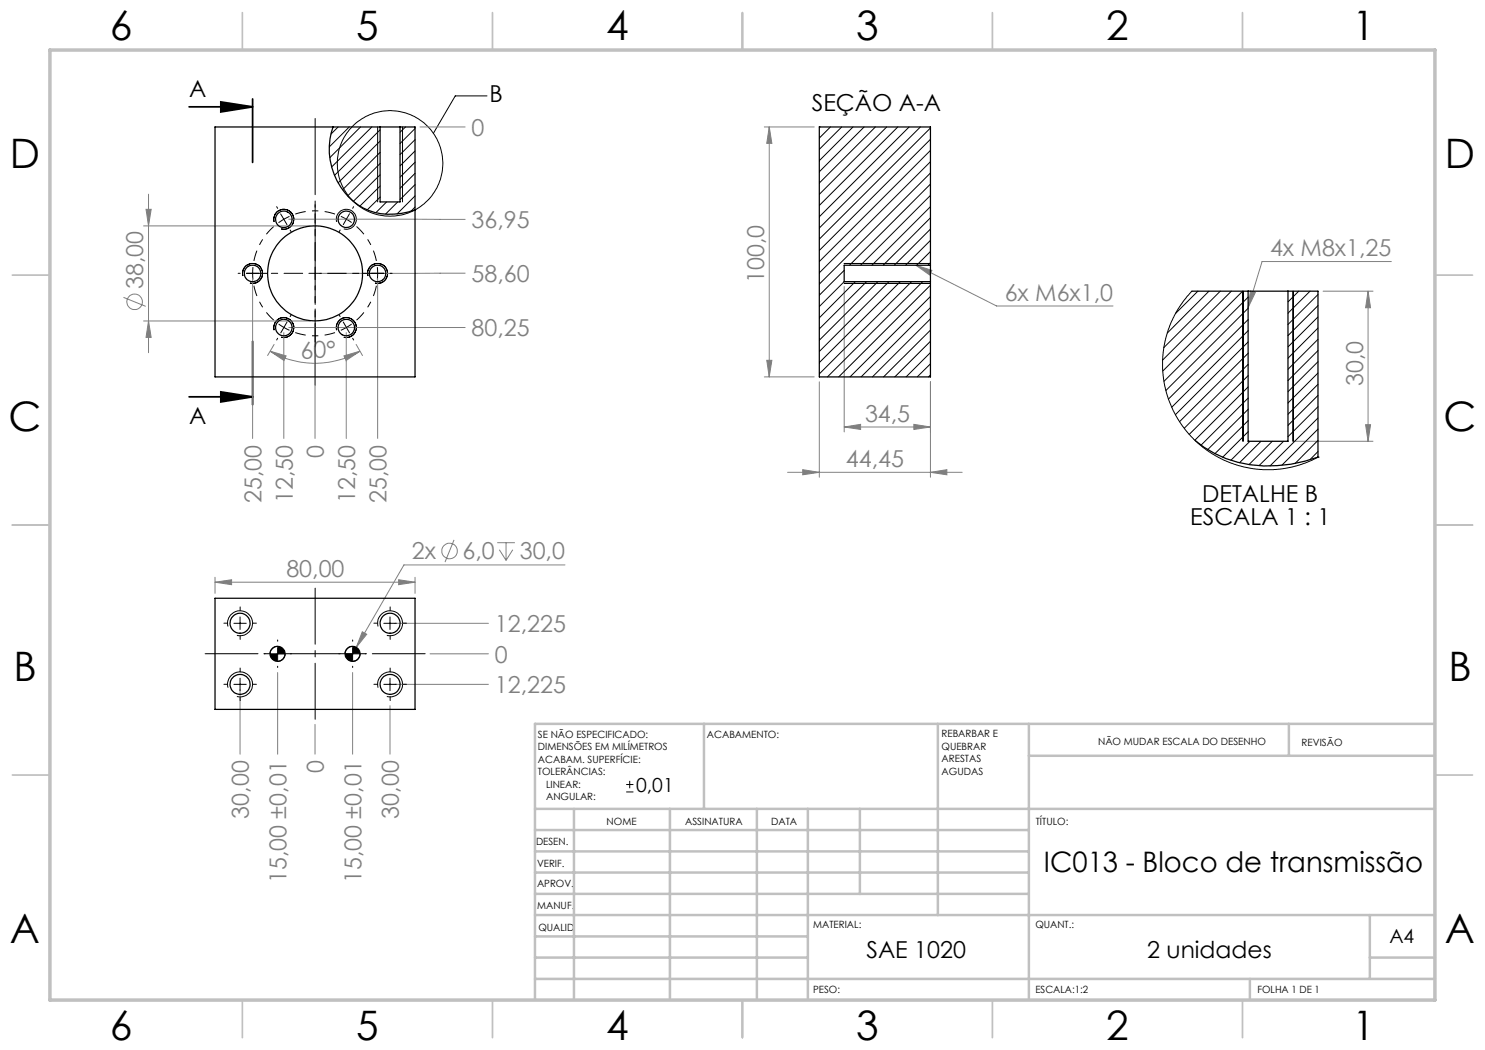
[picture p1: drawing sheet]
<svg xmlns="http://www.w3.org/2000/svg" width="297mm" height="210mm" viewBox="0 0 297 210" stroke-linecap="round" stroke-linejoin="round" font-family="sans-serif">
<g fill="none" stroke="#808080" stroke-width=".2">
<path d="M29.7 38.8v31.7M84 25.4h9M152.9 25.4h9.9M153.8 25.4l.6 3.3h-1zM153.8 25.4v50M24.7 59.5l4.4 1.8M28.7 45.2h33.3M29.2 41.9h1l-.5 3.3zM50.5 55.7v32M57.7 43.8l35.3 .1M75.5 55.7v32M93 54.6l-29 .1"/>
<path d="M168.8 57.3v29.1M183.2 53l3.2 1.1-.5 .9zM183.2 53l16.1 8.2h23.3M250.1 58.2l1 .3-1.5 3zM264.6 58.2h10M273.6 58.2l.5 3.4h-1zM273.6 58.2v30.1M278.3 52.3h-25.9l-2.8 9.2M28.7 64.2h33.3M29.7 64.2l.5 3.3h-1zM54 70.2l3.2 1-.4 .9zM54 70.2a17.8 17.8 0 0 0 18 0"/>
<path d="M54.8 68.9l-1.3 2.2M56.8 66.5v21.2M57.7 65.5h35.3M63 69.4v18.3M68.8 71.2l3.2-1-2.8 1.9zM69.3 66.5v21.2M71.2 68.9l1.3 2.2M152.9 75.4h9.9M153.4 72.1h1l-.6 3.3zM163.9 76.4v19.1M186.1 76.4v19.1M157.5 94.5h34.9"/>
<path d="M160.5 93.9l3.4 .6-3.4 .5zM168.8 85.4l3.3-.5v1zM168.8 85.4h17.3M182.8 84.9l3.3 .5-3.3 .5zM186.1 94.5l3.3-.6v1.1zM258.6 88.3h16M273.1 84.9h1l-.5 3.4zM43 116.4l3.3-.5v1zM43 115.5v3.2M43 116.4h40M79.7 115.9l3.3 .5-3.3 .5zM83 115.5v3.2"/>
<path d="M90.8 108l-1.8 4.4M99.4 108.5h3.6M99.9 110l1.3 2.1M101.2 108.5v3.6M102.6 110l-1.4 2.1M113 113h-32.2l-9.5 16.5M48 137.9v12.9M55.5 134.5v16.3M70.5 134.5v16.3M71.3 129.5l-1.5 2.6M72.5 126.4l.8 .5-2 2.6zM79 124.7h18.7"/>
<path d="M79 136.9h18.7M86 130.8h11.7M63 144.9v5.9M78 141.1v9.7"/>
<circle cx="26.9" cy="60.4" r="1.56"/>
<circle cx="89.9" cy="110.2" r="1.55"/>
</g>
<g fill="none" stroke="#000" stroke-width=".2">
<path d="M97.4 19.2h-6.3l-4.4 7.5M75.5 25.4v15M80.5 25.4v15M48.6 55.2a2 2 0 0 1 1.7-2.5 2 2 0 0 1 2.2 2.2 2 2 0 0 1-2.5 1.7M54.8 44.4a2 2 0 0 1 1.8-2.5 2 2 0 0 1 2.2 2.1 2 2 0 0 1-2.6 1.8M56.1 42.8l.7 1M56.8 43.8l-1.1 .7M56.8 43.8l.6 1.1M57.9 43.3l-1.1 .5M67.3 44.4a1.99 1.99 0 0 1 1.8-2.5 1.99 1.99 0 0 1 2.2 2.1 1.99 1.99 0 0 1-2.5 1.8M73.6 55.2a2 2 0 0 1 1.7-2.5 2 2 0 0 1 2.2 2.2 2 2 0 0 1-2.5 1.7M168.8 56.7h17.3"/>
<path d="M168.8 52.7h17.3M248.6 58.2v30.1M258.6 58.2v30.1M54.8 66a2 2 0 0 1 1.8-2.5 2 2 0 0 1 2.2 2.2 2 2 0 0 1-2.6 1.7M67.3 66a1.99 1.99 0 0 1 1.8-2.5 1.99 1.99 0 0 1 2.2 2.2 1.99 1.99 0 0 1-2.5 1.7M45.6 125.3a2.49 2.49 0 0 1 2.2-3.1 2.49 2.49 0 0 1 2.7 2.7 2.49 2.49 0 0 1-3.1 2.2M45.6 137.5a2.5 2.5 0 0 1 2.2-3.1 2.5 2.5 0 0 1 2.7 2.7 2.5 2.5 0 0 1-3.1 2.2M46.8 124.7h2.4M46.8 136.9h2.4M48 123.4v2.5M48 135.6v2.5M54.3 130.8h2.5"/>
<path d="M55.5 129.2a1.5 1.5 0 0 0-1.5 1.6M55.5 129.5v2.5M57 130.8a1.5 1.5 0 0 1-1.5 1.4M69.3 130.8h2.5M70.5 129.2a1.56 1.56 0 0 0-1.5 1.6M70.5 129.5v2.5M72 130.8a1.44 1.44 0 0 1-1.5 1.4M75.6 125.3a2.49 2.49 0 0 1 2.2-3.1 2.49 2.49 0 0 1 2.7 2.7 2.49 2.49 0 0 1-3.1 2.2M75.6 137.5a2.5 2.5 0 0 1 2.2-3.1 2.5 2.5 0 0 1 2.7 2.7 2.5 2.5 0 0 1-3.1 2.2M76.8 124.7h2.5M76.8 136.9h2.5M78 123.4v2.5"/>
<path d="M78 135.6v2.5M125.2 158.4h1.5M125.2 156.9h1.5M125.9 156.2v1.4"/>
<circle cx="78" cy="32.7" r="10.6"/>
</g>
<path d="M50.5 19.8v12.7M37.8 21.4h12.7M44.2 20.4l6.3 1-6.3 1zM37.8 79.4h12.7M44.2 78.4l6.3 1-6.3 1zM50.5 68.3v12.7" fill="none" stroke="#000" stroke-width=".35"/>
<path d="M50.5 54.7l.1 1.2M50.5 54.7l.1-1.3M69.3 43.8l-1.1-.5M69.3 43.8l1 .7M75.5 54.7v-1.3M75.5 54.7v1.2M56.8 65.5l1.1 .6M56.8 65.5l-1.1-.7M69.3 65.5l1-.7M69.3 65.5l-1.1 .6" fill="none" stroke="#000" stroke-width=".2" stroke-dasharray="15.2 1.3 1.3 1.3" stroke-linecap="butt"/>
<path d="M50.8 57.1a12.5 12.5 0 0 0 4 6.9M54.8 45.3a12.5 12.5 0 0 0-4 6.9M67 42.8a12.5 12.5 0 0 0-7.9 0M75.3 52.2a12.5 12.5 0 0 0-4-6.9M59.1 66.5a12.5 12.5 0 0 0 7.9 0M71.3 64a12.5 12.5 0 0 0 4-6.9" fill="none" stroke="#000" stroke-width=".2" stroke-dasharray="15.2 1.3 1.3 1.3" stroke-dashoffset="13.1" stroke-linecap="butt"/>
<path d="M63 143.9v-26.3" fill="none" stroke="#000" stroke-width=".2" stroke-dasharray="15.2 1.3 1.3 1.3" stroke-dashoffset="4"/>
<path d="M85 130.7h-44" fill="none" stroke="#000" stroke-width=".2" stroke-dasharray="15.2 1.3 1.3 1.3" stroke-dashoffset="4.7"/>
<path d="M63 77.4v-54" fill="none" stroke="#000" stroke-width=".2" stroke-dasharray="15.2 1.3 1.3 1.3" stroke-dashoffset="-.3"/>
<g fill="none" stroke="#c0c0c0" stroke-width=".35">
<path d="M48.5 2.5v7.5M98.5 2.5v7.5M148.5 2.5v7.5M198.5 2.5v7.5M248.5 2.5v7.5M2.5 55h7.5M287 55h7.5M2.5 105h7.5M287 105h7.5M2.5 155h7.5M287 155h7.5M48.5 200v7.5"/>
<path d="M98.5 200v7.5M148.5 200v7.5M198.5 200v7.5M248.5 200v7.5"/>
</g>
<g fill="none" stroke="#c0c0c0" stroke-width=".5">
<path d="M140.8 144.8v17M187.6 144.8v38.2M205.8 144.8v55.2M205.8 151.2h81.2M257.8 144.8v6.4M287 144.8h-180v55.2M107 161.8h180M107 178.8h98.8M107 174.5h98.8M107 170.3h98.8M107 166h98.8M114.8 161.8v38.2"/>
<path d="M134 161.8v38.2M151.4 161.8v38.2M161.6 161.8v38.2M172 161.8v17M107 195.8h180M107 191.5h54.6M107 187.3h54.6M107 183h180M250 195.8v4.2M274 191.5h13M274 183v12.8"/>
</g>
<path d="M10 10h277v190h-277z" fill="none" stroke="#c0c0c0" stroke-width=".7"/>
<g fill="none" stroke="#000" stroke-width=".2" stroke-dasharray="15.2 1.3 1.3 1.3">
<path d="M48 54.7h-.4M50.5 54.7h-1.2M50.5 54.7h1.3M53 54.7h.4M55.5 41.7l-.2-.4M58 46l.2 .4M63 54.7v-1.3M63 54.7h-1.2M63 54.7v1.2M63 54.7h1.3M68 46l-.2 .4M69.3 43.8l.6-1"/>
<path d="M69.3 43.8l-.6 1.1M70.5 41.7l.2-.4M73 54.7h-.4M75.5 54.7h1.3M75.5 54.7h-1.2M78 54.7h.4M55.5 67.7l-.2 .3M56.8 65.5l-.6 1.1M56.8 65.5l.6-1.1M58 63.3l.2-.3M68 63.3l-.2-.3M69.3 65.5l.6 1.1"/>
<path d="M69.3 65.5l-.6-1.1M70.5 67.7l.2 .3M45.5 124.6h-.7M45.5 136.9h-.7M48 122.1v-.7M48 127.1v.8M48 134.4v-.8M48 139.4v.7M50.5 124.6h.8M50.5 136.9h.8M53 130.7h-.2M55.5 128.2v-.2"/>
<path d="M55.5 133.2v.3M58 130.7h.3M68 130.7h-.2M70.5 128.2v-.2M70.5 133.2v.3M73 130.7h.3M75.5 124.6h-.7M75.5 136.9h-.7M78 122.1v-.7M78 127.1v.8M78 134.4v-.8M78 139.4v.7"/>
<path d="M80.5 124.6h.8M80.5 136.9h.8"/>
</g>
<path d="M60.5 54.7h-11.2M63 52.2v-11.3M63 57.2v11.2M65.5 54.7h11.3" fill="none" stroke="#000" stroke-width=".2" stroke-dasharray="15.2 1.3 1.3 1.3" stroke-dashoffset="11.5"/>
<path d="M44.2 20.4l6.3 1-6.3 1zM44.2 78.4l6.3 1-6.3 1z" fill="#000"/>
<g fill="#808080">
<path d="M79.7 115.9l3.3 .5-3.3 .5zM43 116.4l3.3-.5v1zM182.8 84.9l3.3 .5-3.3 .5zM168.8 85.4l3.3-.5v1zM186.1 94.5l3.3-.6v1.1zM160.5 93.9l3.4 .6-3.4 .5z"/>
<path d="M72.5 126.4l-1.2 3.1 2-2.6zM250.1 58.2l-.5 3.3 1.5-3zM183.2 53l2.7 2 .5-.9z"/>
<path d="M54 70.2l3.2 1-.4 .9zM68.8 71.2l3.2-1-2.8 1.9z"/>
<path d="M273.1 84.9h1l-.5 3.4zM273.6 58.2l.5 3.4h-1z"/>
<path d="M29.2 41.9h1l-.5 3.3zM29.7 64.2l.5 3.3h-1zM153.8 25.4l.6 3.3h-1zM153.4 72.1h1l-.6 3.3z"/>
</g>
<path d="M54 130.8a1.5 1.5 0 0 0 1.5 1.4v-1.4zM55.5 129.2v1.6h1.5a1.56 1.56 0 0 0-1.5-1.6zM69 130.8a1.5 1.5 0 0 0 1.5 1.4v-1.4zM70.5 129.2v1.6h1.5a1.49 1.49 0 0 0-1.5-1.6z" fill="#000"/>
<g fill="none" stroke="#000" stroke-width=".25">
<path d="M66.6 25.4a13.5 13.5 0 0 0 7.2 16.7 13.3 13.3 0 0 0 9.2-.1M76 25.4h4M76 25.4h-33v50h40v-50h-3M76 25.4v15h4v-15M186.1 53v3.3M186.1 53v-27.6h-22.2v50h22.2v-19.1M186.1 53h-17.3v3.3h17.3M238.4 58.2h11.2M249.6 58.2h8M249.6 58.2v30.1h8v-30.1M257.6 58.2h6v33.2M239 88.1a23.4 23.4 0 0 0 19.2 4.7l2.7-.6 2.7-.8"/>
<path d="M263.6 91.4h.1M43 119.7h40v22.2h-40z"/>
<circle cx="50.5" cy="54.7" r="1.64"/>
<circle cx="56.7" cy="43.9" r="1.65"/>
<circle cx="63" cy="54.7" r="9.5"/>
<circle cx="69.3" cy="43.9" r="1.64"/>
<circle cx="75.5" cy="54.7" r="1.65"/>
<circle cx="56.8" cy="65.5" r="1.65"/>
<circle cx="69.3" cy="65.5" r="1.65"/>
<circle cx="48" cy="136.9" r="2.01"/>
<circle cx="48" cy="124.6" r="2"/>
<circle cx="55.5" cy="130.8" r="1.5"/>
<circle cx="70.5" cy="130.8" r="1.5"/>
<circle cx="78" cy="136.9" r="2"/>
<circle cx="78" cy="124.6" r="1.99"/>
</g>
<g fill="none" stroke="#000" stroke-width=".2">
<path d="M67.6 25.4l-1.4 1.4M69.8 25.4l-3.9 4M72.1 25.4l-6.1 6.1M74.4 25.4l-8.1 8M76 26l-9.1 9.1M76 28.2l-8.4 8.4M76 30.5l-7.5 7.5M76 32.7l-6.5 6.5M76 35l-5.3 5.3M76 37.2l-4 4M76 39.4l-2.6 2.6M81.1 25.4l-1.1 1"/>
<path d="M83 25.7l-3 3M83 27.9l-3 3M83 30.2l-3 3M83 32.4l-3 3M83 34.7l-3 3M83 36.9l-3 3M83 39.2l-3.6 3.6M163.9 25.4h.1M166.1 25.4l-2.2 2.2M168.3 25.4l-4.4 4.5M170.6 25.4l-6.7 6.7M172.8 25.4l-8.9 9"/>
<path d="M175.1 25.4l-11.2 11.2M177.3 25.4l-13.4 13.5M179.6 25.4l-15.7 15.7M181.8 25.4l-17.9 17.9M184.1 25.4l-20.2 20.2M186.1 25.6l-22.2 22.2M186.1 27.9l-22.2 22.2M186.1 30.1l-22.2 22.2M186.1 32.3l-22.2 22.3M186.1 34.6l-22.2 22.2M186.1 36.8l-16.2 16.2M186.1 39.1l-14 13.9"/>
<path d="M77.3 40.4l-2.1 2.1M79.6 40.4l-2.5 2.4M83 41.4l-.8 .9M168.8 54.1l-4.9 4.9M168.8 56.3l-4.9 5M171.1 56.3l-7.2 7.3M173.3 56.3l-9.4 9.5M175.6 56.3l-11.7 11.7M177.8 56.3l-13.9 14M180.1 56.3l-16.2 16.2M182.3 56.3l-18.4 18.5M184.5 56.3l-19 19.1"/>
<path d="M186.1 41.3l-11.7 11.7M186.1 43.6l-9.5 9.4M186.1 45.8l-7.2 7.2M186.1 48.1l-5 4.9M186.1 50.3l-2.8 2.7M186.1 52.6l-.5 .4M186.1 57l-18.4 18.4M186.1 59.3l-16.1 16.1M238.4 58.2l-2.3 2.8-1.8 3.3-1.3 3.9-.5 3.6v2.1l.2 2.1 .7 3.1 1.3 3.1 .8 1.5 1.5 2.2 2.7 2.9 2.7 1.9 2.5 1.4 3.9 1.3 3.7 .5 3.5-.1 3.9-.8 2.5-.9 1.2-.7M239.6 58.2l-4.5 4.5M241.8 58.2l-8.3 8.4M244.1 58.2l-11.3 11.3"/>
<path d="M246.3 58.2l-13.8 13.8M248.5 58.2l-15.9 16M249.6 59.4l-16.8 16.9M259.8 58.2l-2.2 2.2M262 58.2l-4.4 4.4M263.6 58.9l-6 6M186.1 61.5l-13.9 13.9M186.1 63.8l-11.6 11.6M186.1 66l-9.4 9.4M186.1 68.3l-7.1 7.1M186.1 70.5l-4.9 4.9M186.1 72.8l-2.7 2.6"/>
<path d="M186.1 75l-.4 .4M249.6 61.7l-16.4 16.4M249.6 63.9l-15.9 15.9M249.6 66.1l-15.2 15.3M249.6 68.4l-14.5 14.5M249.6 70.7l-13.7 13.6M249.6 72.9l-12.7 12.7M249.6 75.1l-11.8 11.8M249.6 77.4l-10.6 10.6M249.6 79.6l-9.4 9.4M263.6 61.1l-6 6M263.6 63.4l-6 6"/>
<path d="M263.6 65.6l-6 6M263.6 67.9l-6 6M263.6 70.1l-6 6M263.6 72.3l-6 6M263.6 74.6l-6 6M263.6 76.9l-6 6M263.6 79.1l-6 6M249.6 81.9l-8.1 8M249.6 84.1l-6.6 6.6M249.6 86.4l-5.1 5.1M250 88.3l-3.8 3.8M252.2 88.3l-4.3 4.3"/>
<path d="M254.5 88.3l-4.7 4.6M256.7 88.3l-4.9 4.8M263.6 81.3l-6 6M263.6 83.6l-9.6 9.6M263.6 85.8l-7.2 7.3M263.6 88.1l-4.6 4.6M263.6 90.3l-1.6 1.7"/>
</g>
<g font-size="8.1">
<text x="22" y="8">6</text>
<text x="71.2" y="8">5</text>
<text x="121.2" y="8">4</text>
<text x="171.3" y="8">3</text>
<text x="221.3" y="8">2</text>
<text x="270.5" y="8">1</text>
<text x="2" y="33.6">D</text>
<text x="289" y="33.6">D</text>
<text x="1.7" y="86.1">C</text>
<text x="288.7" y="86.1">C</text>
<text x="2.7" y="136.1">B</text>
<text x="289.7" y="136.1">B</text>
<text x="2" y="188.6">A</text>
<text x="289" y="188.6">A</text>
<text x="22" y="208">6</text>
<text x="71.2" y="208">5</text>
<text x="121.2" y="208">4</text>
<text x="171.3" y="208">3</text>
<text x="221.3" y="208">2</text>
<text x="270.5" y="208">1</text>
</g>
<text font-size="5.6" x="208.8" y="174.4">IC013 - Bloco de transmissão</text>
<g font-size="4.7">
<text x="37.8" y="19.3">A</text>
<text x="97.9" y="20.5">B</text>
<text x="162.3" y="22.2">SEÇÃO A-A</text>
<text x="37.8" y="84.7">A</text>
<text x="240.4" y="100.4">DETALHE B</text>
<text x="238" y="104.9">ESCALA 1 : 1</text>
<text x="173.3" y="191.7">SAE 1020</text>
<text x="229.4" y="191.7">2 unidades</text>
</g>
<g font-size="4.7" fill="#808080">
<text x="94.3" y="27.1">0</text>
<text x="94.3" y="45.6">36,95</text>
<text x="254" y="51.3">4x M8x1,25</text>
<text x="28.7" y="57.8" transform="rotate(-90 28.7 57.8)">38,00</text>
<text x="94.3" y="56.4">58,60</text>
<text x="152.9" y="56.6" transform="rotate(-90 152.9 56.6)">100,0</text>
<text x="200.9" y="60.2">6x M6x1,0</text>
<text x="60.2" y="71.7" transform="rotate(-2 60.2 71.7)">60°</text>
<text x="94.3" y="67.3">80,25</text>
<text x="272.6" y="77.2" transform="rotate(-90 272.6 77.2)">30,0</text>
<text x="173" y="84.4">34,5</text>
<text x="64.8" y="91.6" transform="rotate(-90 64.8 91.6)">0</text>
<text x="169.2" y="93.4">44,45</text>
<text x="52.3" y="100.6" transform="rotate(-90 52.3 100.6)">25,00</text>
<text x="58.5" y="100.6" transform="rotate(-90 58.5 100.6)">12,50</text>
<text x="71" y="100.6" transform="rotate(-90 71 100.6)">12,50</text>
<text x="77.3" y="100.6" transform="rotate(-90 77.3 100.6)">25,00</text>
<text x="82.4" y="111.9">2x</text>
<text x="92.5" y="111.9">6,0</text>
<text x="104" y="111.9">30,0</text>
<text x="57.3" y="115.4">80,00</text>
<text x="99" y="126.4">12,225</text>
<text x="99" y="132.5">0</text>
<text x="99" y="138.6">12,225</text>
<text x="64.8" y="154.7" transform="rotate(-90 64.8 154.7)">0</text>
<text x="49.8" y="163.7" transform="rotate(-90 49.8 163.7)">30,00</text>
<text x="79.8" y="163.7" transform="rotate(-90 79.8 163.7)">30,00</text>
<text x="57.3" y="176.7" transform="rotate(-90 57.3 176.7)">15,00 ±0,01</text>
<text x="72.3" y="176.7" transform="rotate(-90 72.3 176.7)">15,00 ±0,01</text>
</g>
<g font-size="3.9">
<text x="127.2" y="158.4">0,01</text>
<text x="277.9" y="188.5">A4</text>
</g>
<g font-size="2">
<text x="107.6" y="147.6">SE NÃO ESPECIFICADO:</text>
<text x="141.4" y="147.6">ACABAMENTO:</text>
<text x="188.3" y="147.5">REBARBAR E</text>
<text x="188.3" y="150">QUEBRAR</text>
<text x="219.6" y="149">NÃO MUDAR ESCALA DO DESENHO</text>
<text x="260.3" y="149.2">REVISÃO</text>
<text x="107.6" y="150.1">DIMENSÕES EM MILÍMETROS</text>
<text x="107.6" y="152.6">ACABAM. SUPERFÍCIE:</text>
<text x="107.6" y="155.1">TOLERÂNCIAS:</text>
<text x="188.3" y="152.5">ARESTAS</text>
<text x="188.3" y="155">AGUDAS</text>
<text x="109.2" y="157.6">LINEAR:</text>
<text x="109.2" y="160.1">ANGULAR:</text>
<text x="121.3" y="165">NOME</text>
<text x="137" y="164.9">ASSINATURA</text>
<text x="154.2" y="164.9">DATA</text>
<text x="207.2" y="164.9">TÍTULO:</text>
<text x="107.2" y="169.1">DESEN.</text>
<text x="107.4" y="173.3">VERIF.</text>
<text x="107.4" y="177.4">APROV.</text>
<text x="107.5" y="181.8">MANUF.</text>
<text x="162.7" y="185.5">MATERIAL:</text>
<text x="207.1" y="185.5">QUANT.:</text>
<text x="107.7" y="186.1">QUALID</text>
<text x="162.6" y="198.5">PESO:</text>
<text x="207.1" y="198.6">ESCALA:1:2</text>
<text x="251.5" y="198.6">FOLHA 1 DE 1</text>
</g>
</svg>
